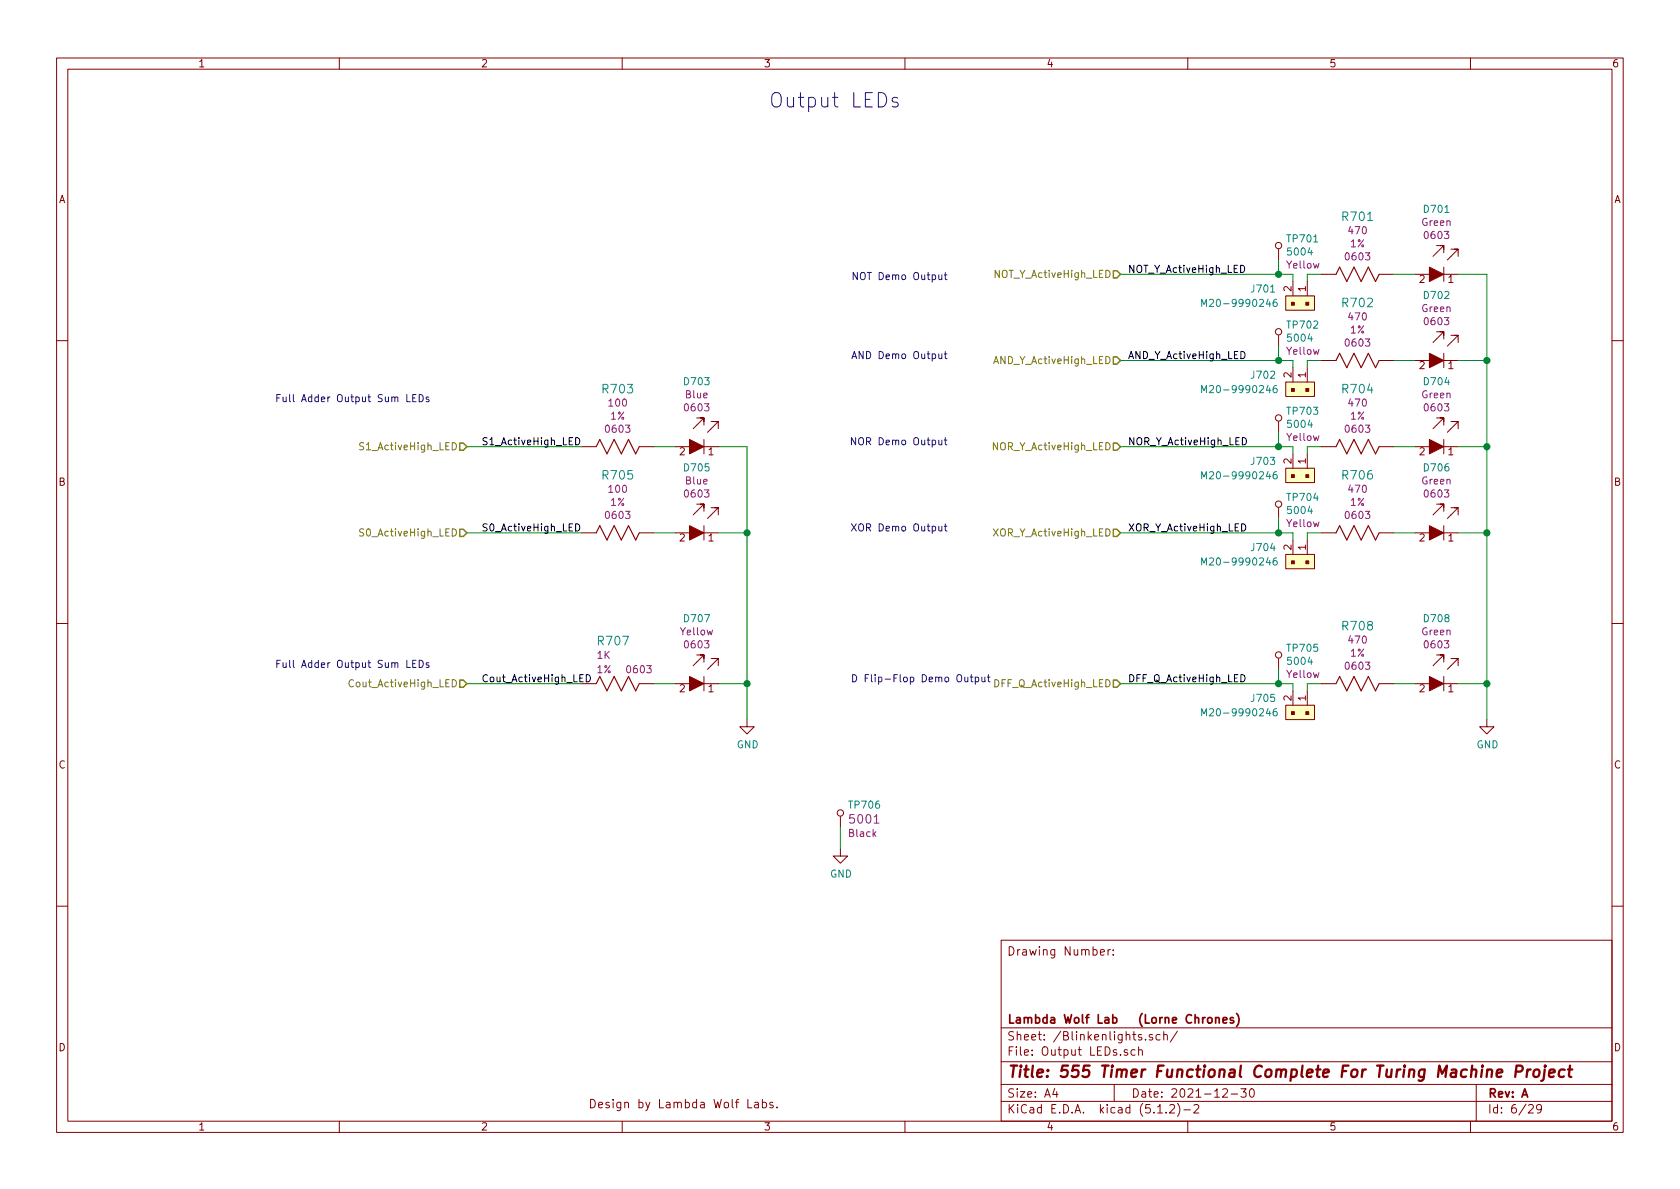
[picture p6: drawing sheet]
<svg xmlns="http://www.w3.org/2000/svg" width="297mm" height="210mm" viewBox="0 0 297 210" stroke-linecap="round" stroke-linejoin="round" font-family="sans-serif">
<g fill="none" stroke="#840000" stroke-width=".18">
<path d="M10 10.3h277v189.9h-277zM12 12.2h273v186.1h-273zM60 10.3v1.9M110 10.3v1.9M160 10.3v1.9M210 10.3v1.9M260 10.3v1.9M226.1 44.1v1.9M226.1 59.3v1.9M227.3 52.3h5.1v2.6h-5.1zM228.6 49.8v2.5M231.1 49.8v2.5"/>
<path d="M233.7 48.5h2.5M243.8 48.5h2.6M250.2 48.5h2.5M254 43.4h.6M254 58.7h.6M255.3 43.4v.7v-.7h-.7h.7l-1.9 1.9M255.3 58.7v.6v-.6h-.7h.7l-1.9 1.9M255.3 48.5h2.5M255.3 44.1v.6M255.3 47.2v2.6M255.3 59.3v.6M256.5 44.1h.7"/>
<path d="M256.5 59.3h.7M257.8 45.3v-1.2h-.6h.6l-1.9 1.9M10 60.2h2M102.9 79h2.5M113 79h2.6M119.4 79h2.5M123.2 73.9h.6M124.5 73.9v.6v-.6h-.7h.7l-1.9 1.9M124.5 79h2.5M124.5 74.5v.7M124.5 77.7v2.6M125.7 74.5h.7"/>
<path d="M127 75.8v-1.3h-.6h.6l-1.9 1.9M226.1 74.5v1.9M227.3 67.6h5.1v2.5h-5.1zM228.6 65v2.6M231.1 65v2.6M233.7 63.7h2.5M233.7 79h2.5M243.8 63.7h2.6M243.8 79h2.6M250.2 63.7h2.5M250.2 79h2.5M254 73.9h.6"/>
<path d="M255.3 73.9v.6v-.6h-.7h.7l-1.9 1.9M255.3 63.7h2.5M255.3 79h2.5M255.3 62.5v2.5M255.3 74.5v.7M255.3 77.7v2.6M256.5 74.5h.7M257.8 60.6v-1.3h-.6h.6l-1.9 1.9M257.8 75.8v-1.3h-.6h.6l-1.9 1.9M285 60.2h2M102.9 94.2h2.5M113 94.2h2.6"/>
<path d="M119.4 94.2h2.5M123.2 89.1h.6M124.5 89.1v.7v-.7h-.7h.7l-1.9 2M124.5 94.2h2.5M124.5 89.8v.6M124.5 93v2.5M125.7 89.8h.7M127 91.1v-1.3h-.6h.6l-1.9 1.9M226.1 89.8v1.9M227.3 82.8h5.1v2.5h-5.1zM227.3 98h5.1v2.6h-5.1zM228.6 80.3v2.5"/>
<path d="M228.6 95.5v2.5M231.1 80.3v2.5M231.1 95.5v2.5M233.7 94.2h2.5M243.8 94.2h2.6M250.2 94.2h2.5M254 89.1h.6M255.3 89.1v.7v-.7h-.7h.7l-1.9 2M255.3 94.2h2.5M255.3 89.8v.6M255.3 93v2.5M256.5 89.8h.7"/>
<path d="M257.8 91.1v-1.3h-.6h.6l-1.9 1.9M10 110.3h2M123.2 115.8h.6M124.5 115.8v.7v-.7h-.7h.7l-1.9 1.9M124.5 116.5v.6M124.5 119.6v2.6M125.7 116.5h.7M127 117.7v-1.2h-.6h.6l-1.9 1.9M226.1 116.5v1.9M254 115.8h.6M255.3 115.8v.7v-.7h-.7h.7l-1.9 1.9M255.3 116.5v.6"/>
<path d="M255.3 119.6v2.6M256.5 116.5h.7M257.8 117.7v-1.2h-.6h.6l-1.9 1.9M285 110.3h2M102.9 120.9h2.5M113 120.9h2.6M119.4 120.9h2.5M124.5 120.9h2.5M132.1 127.2v1.3h1.2l-1.2 1.3-1.3-1.3h1.3M227.3 124.7h5.1v2.5h-5.1zM228.6 122.2v2.5M231.1 122.2v2.5"/>
<path d="M233.7 120.9h2.5M243.8 120.9h2.6M250.2 120.9h2.5M255.3 120.9h2.5M262.9 127.2v1.3h1.3l-1.3 1.3-1.3-1.3h1.3M148.6 150.1v1.3h1.3l-1.3 1.2-1.3-1.2h1.3M148.6 144.4v1.9M10 160.2h2M177 166.3h108v32h-108zM194.6 168.4l.7-.1-.1-.3-.4-.1-.2 .2v.7h.6M195.9 167.9v1M196.3 167.9l-.4 .3"/>
<path d="M196.8 168.8v.1M196.8 168v.1M285 160.2h2M60 198.3v1.9M110 198.3v1.9M132.2 194.4v1.5h.7M133.5 195h.5l.1 .9M134.1 195.3h-.5l-.2 .2 .2 .4 .5-.1M134.8 195l.4-.1 .3 .3v.6l-.3 .1-.4-.1M134.8 194.4v1.5M136.7 195l-.4-.1-.2 .2 .1 .2 .5 .2v.3h-.6M137.4 195.8v.1"/>
<path d="M160 198.3v1.9M177 194.8h108M177 191.8h108M177 187.8h108M177 181.8h108M186.5 192.5l-.4 1h1M186.8 193v1M197 191.8v3M199.3 185.7a.37 .37 0 0 0-.5 .1v.2l.5 .2 .1 .1-.2 .3-.4-.1M200.7 185.7l-.4-.1-.3 .3 .1 .6 .2 .1 .4-.1M201.3 185.7h.1a.37 .37 0 0 1 .6 .1v.8M201.3 185.1v1.5"/>
<path d="M202.5 183.8v.1M203.8 183a.37 .37 0 0 0-.6 .1l.1 .3 .5 .1v.1l-.2 .3-.4-.1M204.7 196.8h.8M205.1 183l-.4-.1-.3 .3 .1 .6 .2 .1 .4-.1M205.8 183.1v-.1a.37 .37 0 0 1 .6 .1v.8M205.8 182.4v1.5M206.2 196.7v.1M206.8 195.5l.2-.2h.4l.2 .2 .1 .3-.1 .2-.8 .8h.9M208.2 195.1a1.71 1.71 0 0 1 0 2.3M208.2 182.3l-1.3 2M209.3 196.3h1.2M210 198.3v1.9"/>
<path d="M211.1 195.5l.2-.2h.4l.3 .5-1 1h1M216.2 192.7l.2-.2h.4l.2 .5-.9 1h.9M217.7 193.5h1.1M219.4 192.5h.9l-.5 .6 .5 .1v.7l-.3 .1-.6-.1M221.1 192.6l.2-.1a.8 .8 0 0 1 .5 .8 .8 .8 0 0 1-.5 .7 1 1 0 0 1-.2-1.4zM260 198.3v1.9M261 191.8v6.5M270.3 195.5l.2-.2h.3l.3 .5-.9 1h.9M272.5 196l-.1 .2a.48 .48 0 0 1-.6-.1v-.6a.48 .48 0 0 1 .6-.1l.1 .1a1.19 1.19 0 0 1-.2 1.2l-.5 .1"/>
<circle cx="226.1" cy="58.7" r=".56"/>
<circle cx="226.1" cy="43.4" r=".56"/>
<circle cx="226.1" cy="73.9" r=".56"/>
<circle cx="226.1" cy="89.1" r=".56"/>
<circle cx="226.1" cy="115.8" r=".56"/>
<circle cx="148.6" cy="143.8" r=".56"/>
</g>
<path d="M264.6 189.8l1-.2v-.4h-.8l-.2 1 .2 .2 .6-.1M268 189.5h.8a.56 .56 0 0 0 .4-.5 .56 .56 0 0 0-.3-.6h-.8l-.2 2M270.1 189.1l-.2 1.3M270.6 189.1a.54 .54 0 0 0-.6 .4M271.3 189.3a.51 .51 0 0 1 .5-.2 .51 .51 0 0 1 .4 .4l-.1 .6a.54 .54 0 0 1-.5 .4 .54 .54 0 0 1-.5-.4zM273.1 189.1l-.2 1.7-.1 .2-.3 .1M273.2 188.4v.2l.1-.1-.1-.1v.2M273.9 189.8l1-.2-.1-.4-.5-.1-.4 .3v.9l.2 .1 .6-.1M276.7 189.2a.68 .68 0 0 0-1 .3l-.1 .6 .1 .2 .2 .1 .6-.1M277.2 189.1h.8M277.6 188.4l-.2 1.8 .1 .1 .3 .1" fill="none" stroke="#840000" stroke-width=".41"/>
<path d="M214.9 179.9v1M218.6 179.2a1.71 1.71 0 0 1 0 2.3M213.6 180.1l.2-.2 .4 .2v.7l-.2 .1-.4-.1zM214.9 180.1l.3-.2 .3 .1 .1 .9M216.2 180.4l.7-.1v-.3l-.5-.1-.2 .2 .1 .7h.6M218.1 180a.37 .37 0 0 0-.6 .1l.1 .3 .5 .1 .1 .1-.3 .3-.4-.1" fill="none" stroke="#840000" stroke-width=".3"/>
<g fill="none" stroke="#0000c2" stroke-width=".18">
<path d="M158.7 17.3l-.6-.1-.3 .1-.1 .3 .1 .4 .9 .2 .1 .2-.1 .4-.3 .1-.7-.1M151.6 48.2v1.2l-.7-1.2v1.2M48.9 70.4h.5M49.6 69.8h-.7v1.2M50 70.2l.1 .8h.3l.2-.1M50.6 70.2v.8M51.2 69.8v1.1l.2 .1M75.8 70.3l-.3-.1-.2 .2 .1 .2 .4 .1v.3h-.5M150.6 63.4l.5-1.3 .4 1.3M150.7 63.1h.6M151.3 77.4v1.3l-.8-1.3v1.3M150.5 92.6l.9 1.3"/>
<path d="M151.4 92.6l-.9 1.3M48.9 117.4h.5M49.6 116.8h-.7v1.2M50 117.2l.1 .8h.3l.2-.1M50.6 117.2v.8M51.2 116.8v1.1l.2 .1M75.8 117.2h-.3l-.2 .2 .1 .1 .4 .2v.3h-.5M150.7 119.3a.64 .64 0 0 1 .8 .6 .64 .64 0 0 1-.8 .7zM153 119.9h.4M153.6 119.3h-.6v1.3M174.6 119.7h.5M174.8 119.3v1.1l.3 .2"/>
</g>
<g fill="none" stroke="#008400" stroke-width=".18">
<path d="M198.1 48.5h30.5v1.3M226.1 46v2.5M233.7 48.5h-2.6v1.3M246.4 48.5h3.8M257.8 48.5h5.1v78.7M82.5 79h20.4M115.6 79h3.8M127 79h5.1v48.2M198.1 79h30.5v1.3M198.1 63.7h30.5v1.3M226.1 61.2v2.5M226.1 76.4v2.6"/>
<path d="M233.7 79h-2.6v1.3M233.7 63.7h-2.6v1.3M246.4 79h3.8M246.4 63.7h3.8M257.8 79h5.1M257.8 63.7h5.1M82.5 94.2h20.4M115.6 94.2h3.8M127 94.2h5.1M198.1 94.2h30.5v1.3M226.1 91.7v2.5M233.7 94.2h-2.6v1.3"/>
<path d="M246.4 94.2h3.8M257.8 94.2h5.1M226.1 118.4v2.5M82.5 120.9h20.4M115.6 120.9h3.8M127 120.9h5.1M198.1 120.9h30.5v1.3M233.7 120.9h-2.6v1.3M246.4 120.9h3.8M257.8 120.9h5.1M148.6 146.3v3.8"/>
</g>
<g fill="#008400" stroke="#008400" stroke-width=".25">
<circle cx="132.1" cy="94.2" r=".51"/>
<circle cx="132.1" cy="120.9" r=".51"/>
<circle cx="262.9" cy="63.7" r=".51"/>
<circle cx="262.9" cy="79" r=".51"/>
<circle cx="262.9" cy="94.2" r=".51"/>
<circle cx="262.9" cy="120.9" r=".51"/>
<circle cx="226.1" cy="48.5" r=".51"/>
<circle cx="226.1" cy="63.7" r=".51"/>
<circle cx="226.1" cy="79" r=".51"/>
<circle cx="226.1" cy="94.2" r=".51"/>
<circle cx="226.1" cy="120.9" r=".51"/>
</g>
<path d="M195.5 47.8a.64 .64 0 0 1 .8 .6 .64 .64 0 0 1-.8 .7zM64.3 78.4l-.5-.1-.1 .1-.1 .2 .1 .2 .5 .2 .1 .3-.2 .2h-.5M80 78.3a.64 .64 0 0 1 .7 .6 .64 .64 0 0 1-.7 .6zM195.5 63a.64 .64 0 0 1 .8 .7 .64 .64 0 0 1-.8 .6zM195.5 78.3a.64 .64 0 0 1 .8 .6 .64 .64 0 0 1-.8 .6zM64.3 93.6l-.5-.1-.1 .1-.1 .3 .1 .2 .5 .2 .1 .3-.2 .2-.5-.1M80 93.5a.64 .64 0 0 1 .7 .7 .64 .64 0 0 1-.7 .6zM195.5 93.5a.64 .64 0 0 1 .8 .7 .64 .64 0 0 1-.8 .6zM62.5 120.3a.6 .6 0 0 0-.8 .4 .6 .6 0 0 0 .6 .8l.2-.2M80 120.2a.64 .64 0 0 1 .7 .6 .64 .64 0 0 1-.7 .7zM195.5 120.2a.64 .64 0 0 1 .8 .6 .64 .64 0 0 1-.8 .7z" fill="none" stroke="#848400" stroke-width=".18"/>
<path d="M196.8 47.9h.7l.6 .6-.6 .6h-.7zM81.3 78.4h.6l.6 .6-.6 .6h-.6zM196.8 63.1h.7l.6 .6-.6 .7h-.7zM196.8 78.4h.7l.6 .6-.6 .6h-.7zM81.3 93.6h.6l.6 .6-.6 .7h-.6zM196.8 93.6h.7l.6 .6-.6 .7h-.7zM81.3 120.3h.6l.6 .6-.6 .6h-.6zM196.8 120.3h.7l.6 .6-.6 .6h-.7z" fill="none" stroke="#848400" stroke-width=".25"/>
<g fill="#ffffc2" stroke="#ffffc2" stroke-width=".18">
<path d="M227.3 52.3h5.1v2.6h-5.1z"/>
<path d="M227.3 67.6h5.1v2.5h-5.1z"/>
<path d="M227.3 82.8h5.1v2.5h-5.1z"/>
<path d="M227.3 98h5.1v2.6h-5.1z"/>
<path d="M227.3 124.7h5.1v2.5h-5.1z"/>
</g>
<g fill="#840000" stroke="#840000" stroke-width=".18">
<path d="M230.9 53.5h.5v.5h-.5z"/>
<path d="M228.3 53.5h.6v.5h-.6z"/>
<path d="M230.9 68.7h.5v.5h-.5z"/>
<path d="M228.3 68.7h.6v.5h-.6z"/>
<path d="M230.9 83.9h.5v.5h-.5z"/>
<path d="M228.3 83.9h.6v.5h-.6z"/>
<path d="M230.9 99.2h.5v.5h-.5z"/>
<path d="M228.3 99.2h.6v.5h-.6z"/>
<path d="M230.9 125.9h.5v.5h-.5z"/>
<path d="M228.3 125.9h.6v.5h-.6z"/>
<path d="M121.9 77.7l2.6 1.3-2.6 1.3z"/>
<path d="M121.9 93l2.6 1.2-2.6 1.3z"/>
<path d="M121.9 119.6l2.6 1.3-2.6 1.3z"/>
<path d="M252.7 47.2l2.6 1.3-2.6 1.3z"/>
<path d="M252.7 62.5l2.6 1.2-2.6 1.3z"/>
<path d="M252.7 77.7l2.6 1.3-2.6 1.3z"/>
<path d="M252.7 93l2.6 1.2-2.6 1.3z"/>
<path d="M252.7 119.6l2.6 1.3-2.6 1.3z"/>
</g>
<path d="M212.5 54.2v-1.3l.4 .9 .4-.9v1.3M225.7 52.9h-.2a.79 .79 0 0 0-.2 1.3l.4-.1 .1-.4-.2-.3h-.3l-.2 .3M212.5 69.4v-1.2l.4 .9 .4-.9v1.2M225.7 68.2h-.2a.79 .79 0 0 0-.2 1.2h.4l.1-.5-.2-.2h-.3l-.2 .2M212.5 84.7v-1.3l.4 .9 .4-.9v1.3M212.5 99.9v-1.3l.4 1 .4-1v1.3M225.7 83.4h-.2a.79 .79 0 0 0-.2 1.3l.4-.1 .1-.5-.2-.2h-.3l-.2 .2M225.7 98.6h-.2a.79 .79 0 0 0-.2 1.3h.4l.1-.5-.2-.3h-.3l-.2 .3M212.5 126.6v-1.3l.4 .9 .4-.9v1.3M225.7 125.3h-.2a.79 .79 0 0 0-.2 1.3l.4-.1 .1-.4-.2-.3h-.3l-.2 .3" fill="none" stroke="#008484" stroke-width=".18"/>
<path d="M219.4 46.9a.64 .64 0 0 1 .7 .6 .64 .64 0 0 1-.7 .7zM101.8 77.4a.64 .64 0 0 1 .7 .6 .64 .64 0 0 1-.7 .7zM219.4 62.1a.64 .64 0 0 1 .7 .7 .64 .64 0 0 1-.7 .6zM219.7 77.4a.64 .64 0 0 1 .7 .6 .64 .64 0 0 1-.7 .7zM101.8 92.6a.64 .64 0 0 1 .7 .7 .64 .64 0 0 1-.7 .6zM219.5 92.6a.64 .64 0 0 1 .8 .7 .64 .64 0 0 1-.8 .6zM103.7 119.3a.64 .64 0 0 1 .7 .6 .64 .64 0 0 1-.7 .7zM219.4 119.3a.64 .64 0 0 1 .7 .6 .64 .64 0 0 1-.7 .7z" fill="none" stroke="#000" stroke-width=".18"/>
<path d="M236.2 48.5l.7-1.3 1.2 2.6 1.3-2.6 1.3 2.6 1.2-2.6 1.3 2.6 .6-1.3M105.4 79l.6-1.3 1.3 2.6 1.3-2.6 1.3 2.6 1.2-2.6 1.3 2.6 .6-1.3M236.2 63.7l.7-1.2 1.2 2.5 1.3-2.5 1.3 2.5 1.2-2.5 1.3 2.5 .6-1.3M236.2 79l.7-1.3 1.2 2.6 1.3-2.6 1.3 2.6 1.2-2.6 1.3 2.6 .6-1.3M105.4 94.2l.6-1.2 1.3 2.5 1.3-2.5 1.3 2.5 1.2-2.5 1.3 2.5 .6-1.3M236.2 94.2l.7-1.2 1.2 2.5 1.3-2.5 1.3 2.5 1.2-2.5 1.3 2.5 .6-1.3M105.4 120.9l.6-1.3 1.3 2.6 1.3-2.6 1.3 2.6 1.2-2.6 1.3 2.6 .6-1.3M236.2 120.9l.7-1.3 1.2 2.6 1.3-2.6 1.3 2.6 1.2-2.6 1.3 2.6 .6-1.3" fill="none" stroke="#840000" stroke-width=".2"/>
<text font-size="3.5" fill="#0000c2" x="135.9" y="19">Output LEDs</text>
<text font-size="2.8" fill="#840000" x="178" y="190.5">Title: 555 Timer Functional Complete For Turing Machine Project</text>
<g font-size="2.1" fill="#008484">
<text x="237.5" y="39.1">R701</text>
<text x="237.5" y="54.3">R702</text>
<text x="106.7" y="69.6">R703</text>
<text x="237.5" y="69.6">R704</text>
<text x="106.7" y="84.8">R705</text>
<text x="237.5" y="84.8">R706</text>
<text x="237.5" y="111.5">R708</text>
<text x="105.9" y="114.1">R707</text>
</g>
<text font-size="2.1" fill="#840084" x="150.5" y="145.6">5001</text>
<g font-size="2.1" fill="#840000">
<text x="178" y="169">Drawing Number:</text>
<text x="178" y="184">Sheet: /Blinkenlights.sch/</text>
<text x="178" y="181">Lambda Wolf Lab</text>
<text x="197.1" y="181">(Lorne Chrones)</text>
<text x="178" y="186.7">File: Output LEDs.sch</text>
<text x="104" y="196">Design by Lambda Wolf Labs.</text>
<text x="178" y="196.9">KiCad E.D.A. kicad (5.1.2)-2</text>
<text x="178" y="194.1">Size: A4</text>
<text x="200" y="194.1">Date: 2021-12-30</text>
<text x="263" y="194.1">Rev: A</text>
<text x="263" y="196.9">Id: 6/29</text>
</g>
<g font-size="1.8" fill="#840000">
<text x="35" y="11.9">1</text>
<text x="85" y="11.9">2</text>
<text x="135" y="11.9">3</text>
<text x="185" y="11.9">4</text>
<text x="235" y="11.9">5</text>
<text x="285" y="11.9">6</text>
<text x="10.4" y="35.9">A</text>
<text x="285.4" y="35.9">A</text>
<text x="228.3" y="51.5" transform="rotate(-90 228.3 51.5)">2</text>
<text x="230.9" y="51.5" transform="rotate(-90 230.9 51.5)">1</text>
<text x="251" y="50">2</text>
<text x="256.1" y="50">1</text>
<text x="251" y="65.3">2</text>
<text x="256.1" y="65.3">1</text>
<text x="228.3" y="66.8" transform="rotate(-90 228.3 66.8)">2</text>
<text x="230.9" y="66.8" transform="rotate(-90 230.9 66.8)">1</text>
<text x="120.2" y="80.5">2</text>
<text x="125.2" y="80.5">1</text>
<text x="228.3" y="82" transform="rotate(-90 228.3 82)">2</text>
<text x="230.9" y="82" transform="rotate(-90 230.9 82)">1</text>
<text x="251" y="80.5">2</text>
<text x="256.1" y="80.5">1</text>
<text x="10.4" y="85.9">B</text>
<text x="285.4" y="85.9">B</text>
<text x="120.2" y="95.8">2</text>
<text x="125.2" y="95.8">1</text>
<text x="251" y="95.8">2</text>
<text x="256.1" y="95.8">1</text>
<text x="228.3" y="97.3" transform="rotate(-90 228.3 97.3)">2</text>
<text x="230.9" y="97.3" transform="rotate(-90 230.9 97.3)">1</text>
<text x="120.2" y="122.4">2</text>
<text x="125.2" y="122.4">1</text>
<text x="228.3" y="123.9" transform="rotate(-90 228.3 123.9)">2</text>
<text x="230.9" y="123.9" transform="rotate(-90 230.9 123.9)">1</text>
<text x="251" y="122.4">2</text>
<text x="256.1" y="122.4">1</text>
<text x="10.4" y="135.9">C</text>
<text x="285.4" y="135.9">C</text>
<text x="10.4" y="185.9">D</text>
<text x="285.4" y="185.9">D</text>
<text x="35" y="199.9">1</text>
<text x="85" y="199.9">2</text>
<text x="135" y="199.9">3</text>
<text x="185" y="199.9">4</text>
<text x="235" y="199.9">5</text>
<text x="285" y="199.9">6</text>
</g>
<g font-size="1.8" fill="#840084">
<text x="238.6" y="41.4">470</text>
<text x="251.5" y="39.9">Green</text>
<text x="227.6" y="47.5">Yellow</text>
<text x="238.1" y="46">0603</text>
<text x="238.8" y="43.7">1%</text>
<text x="252" y="42.3">0603</text>
<text x="238.6" y="56.7">470</text>
<text x="238.8" y="59">1%</text>
<text x="251.5" y="55.2">Green</text>
<text x="252" y="57.5">0603</text>
<text x="227.6" y="62.7">Yellow</text>
<text x="238.1" y="61.3">0603</text>
<text x="107.7" y="71.9">100</text>
<text x="121.3" y="70.4">Blue</text>
<text x="238.6" y="71.9">470</text>
<text x="251.5" y="70.4">Green</text>
<text x="107.3" y="76.5">0603</text>
<text x="107.9" y="74.2">1%</text>
<text x="121.2" y="72.7">0603</text>
<text x="227.6" y="78">Yellow</text>
<text x="238.1" y="76.5">0603</text>
<text x="238.8" y="74.2">1%</text>
<text x="252" y="72.7">0603</text>
<text x="107.7" y="87.1">100</text>
<text x="107.9" y="89.5">1%</text>
<text x="121.2" y="88">0603</text>
<text x="121.3" y="85.7">Blue</text>
<text x="238.6" y="87.1">470</text>
<text x="238.8" y="89.5">1%</text>
<text x="251.5" y="85.7">Green</text>
<text x="252" y="88">0603</text>
<text x="107.3" y="91.8">0603</text>
<text x="227.6" y="93.2">Yellow</text>
<text x="238.1" y="91.8">0603</text>
<text x="120.4" y="112.3">Yellow</text>
<text x="238.6" y="113.8">470</text>
<text x="251.5" y="112.3">Green</text>
<text x="105.5" y="119">1%</text>
<text x="105.6" y="116.5">1K</text>
<text x="111" y="119">0603</text>
<text x="121.2" y="114.6">0603</text>
<text x="227.6" y="119.9">Yellow</text>
<text x="238.1" y="118.4">0603</text>
<text x="238.8" y="116.1">1%</text>
<text x="252" y="114.6">0603</text>
<text x="150.2" y="148">Black</text>
</g>
<g font-size="1.8" fill="#008484">
<text x="251.9" y="37.6">D701</text>
<text x="227.7" y="42.9">TP701</text>
<text x="227.9" y="45.2">5004</text>
<text x="221.4" y="51.7">J701</text>
<text x="251.9" y="52.9">D702</text>
<text x="213.7" y="54.3">M20-9990246</text>
<text x="227.7" y="58.1">TP702</text>
<text x="227.9" y="60.4">5004</text>
<text x="121.1" y="68.1">D703</text>
<text x="213.7" y="69.5">M20-9990246</text>
<text x="221.4" y="67">J702</text>
<text x="251.9" y="68.1">D704</text>
<text x="227.7" y="73.3">TP703</text>
<text x="227.9" y="75.7">5004</text>
<text x="121.1" y="83.4">D705</text>
<text x="221.4" y="82.2">J703</text>
<text x="251.9" y="83.4">D706</text>
<text x="213.7" y="84.8">M20-9990246</text>
<text x="227.7" y="88.6">TP704</text>
<text x="227.9" y="90.9">5004</text>
<text x="213.7" y="100">M20-9990246</text>
<text x="221.4" y="97.5">J704</text>
<text x="121.1" y="110">D707</text>
<text x="251.9" y="110">D708</text>
<text x="227.7" y="115.3">TP705</text>
<text x="227.9" y="117.6">5004</text>
<text x="221.4" y="124.1">J705</text>
<text x="213.7" y="126.7">M20-9990246</text>
<text x="130.3" y="132.3">GND</text>
<text x="261.1" y="132.3">GND</text>
<text x="150.3" y="143">TP706</text>
<text x="146.8" y="155.2">GND</text>
</g>
<g font-size="1.8" fill="#0000c2">
<text x="152.2" y="49.5">NOT Demo Output</text>
<text x="152.1" y="63.5">AND Demo Output</text>
<text x="51.8" y="71.1">Full Adder Output Sum LEDs</text>
<text x="152" y="78.7">NOR Demo Output</text>
<text x="152.1" y="94">XOR Demo Output</text>
<text x="51.8" y="118.1">Full Adder Output Sum LEDs</text>
<text x="154.3" y="120.6">D Flip-Flop Demo Output</text>
</g>
<g font-size="1.8" fill="#848400">
<text x="175.9" y="49.1">NOT_Y_ActiveHigh_LED</text>
<text x="175.9" y="64.4">AND_Y_ActiveHigh_LED</text>
<text x="64.1" y="79.6">S1_ActiveHigh_LED</text>
<text x="175.8" y="79.6">NOR_Y_ActiveHigh_LED</text>
<text x="64.1" y="94.9">S0_ActiveHigh_LED</text>
<text x="175.8" y="94.9">XOR_Y_ActiveHigh_LED</text>
<text x="62.3" y="121.5">Cout_ActiveHigh_LED</text>
<text x="176" y="121.5">DFF_Q_ActiveHigh_LED</text>
</g>
<g font-size="1.8">
<text x="199.4" y="48.3">NOT_Y_ActiveHigh_LED</text>
<text x="199.4" y="63.5">AND_Y_ActiveHigh_LED</text>
<text x="85.1" y="78.7">S1_ActiveHigh_LED</text>
<text x="199.4" y="78.7">NOR_Y_ActiveHigh_LED</text>
<text x="85.1" y="94">S0_ActiveHigh_LED</text>
<text x="199.4" y="94">XOR_Y_ActiveHigh_LED</text>
<text x="85.1" y="120.6">Cout_ActiveHigh_LED</text>
<text x="199.4" y="120.6">DFF_Q_ActiveHigh_LED</text>
</g>
</svg>
